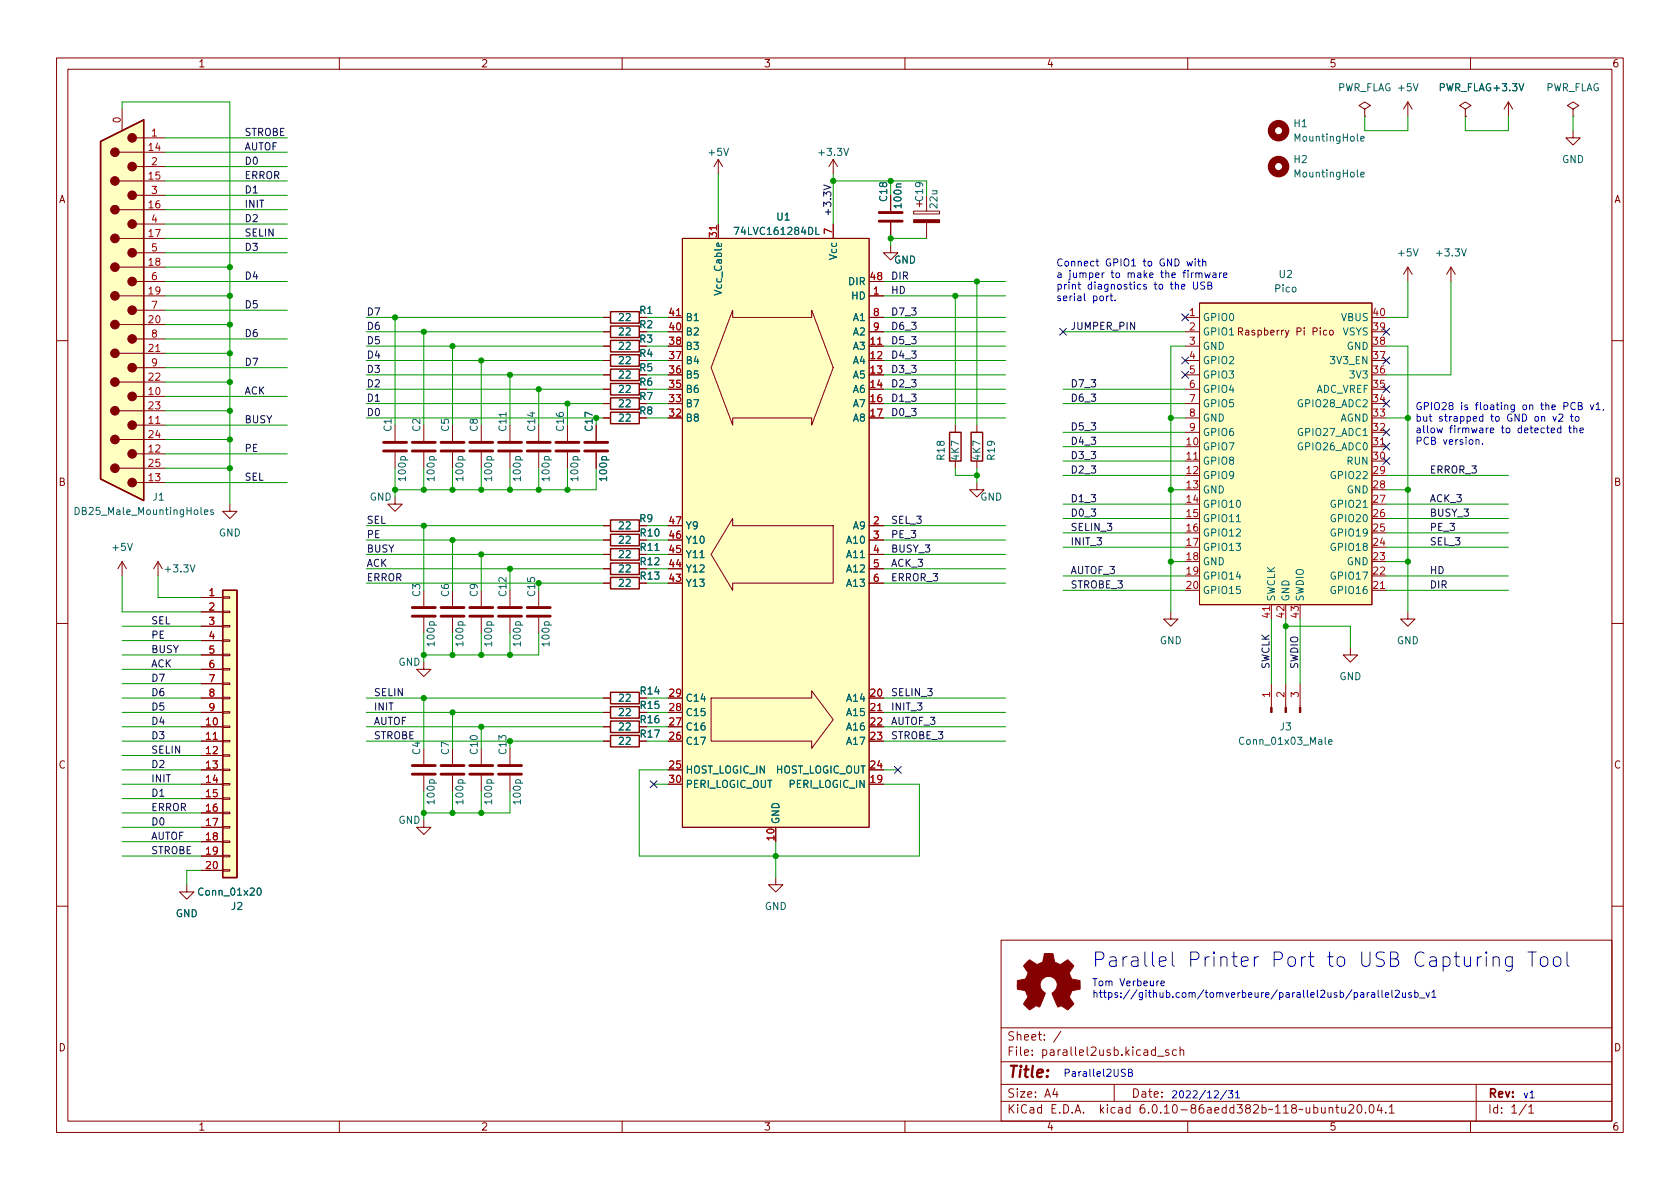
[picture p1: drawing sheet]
<svg xmlns="http://www.w3.org/2000/svg" width="297mm" height="210mm" viewBox="0 0 297 210" stroke-linecap="round" stroke-linejoin="round" font-family="sans-serif">
<g fill="none" stroke="#840000" stroke-width=".18">
<path d="M10 10.2h277v190.1h-277zM12 12.2h273v186.1h-273zM21.6 19.3v3.8M60 10.2v2M110 10.2v2M160 10.2v2M210 10.2v2M241.3 19.3l1-.6-1-.7-1 .7 1 .6v1.3M248.9 18l-.7 1.3M248.9 18v2.6M248.9 18l.8 1.3M259.1 19.3l1-.6-1-.7-1 .7 1 .6v1.3"/>
<path d="M260 10.2v2M266.7 18l-.8 1.3M266.7 18v2.6M266.7 18l.8 1.3M278.1 19.3l1-.6-1-.7-1 .7 1 .6v1.3M21.1 26.9h8.1M21.1 32h8.1M21.1 37.1h8.1M24.1 24.4h5.1M24.1 29.5h5.1M24.1 34.5h5.1M24.1 39.6h5.1"/>
<path d="M127 28.2l-.8 1.3M127 28.2v2.5M127 39.6v2.6M127 28.2l.8 1.3M147.3 28.2l-.7 1.3M147.3 28.2v2.5M147.3 39.6v2.6M147.3 28.2l.8 1.3M157.5 34.5v2.8M157.5 39.4v2.8M161.5 37.3h4.6v.5h-4.6zM162.1 36.1h1"/>
<path d="M162.6 35.6v1M163.8 34.5v2.8M163.8 39.4v2.8M241.3 20.6h.1M259.1 20.6h.1M278.1 23.1v1.3h1.3l-1.3 1.2-1.2-1.2h1.2M278.1 20.6h.1M21.1 42.2h8.1M21.1 47.2h8.1M21.1 52.3h8.1M21.1 57.4h8.1M24.1 44.7h5.1"/>
<path d="M24.1 49.8h5.1M24.1 54.9h5.1M24.1 59.9h5.1M106.7 56.1h1.2M106.7 58.7h1.2M113 56.1h1.3M113 58.7h1.3M118.1 56.1h2.5M120.6 42.2h33.1v104.1h-33.1zM129.5 54.9v1.2h14v-1.2l3.8 10.1-3.8 10.2v-1.3h-14v1.3l-3.8-10.2zM153.7 52.3h2.5M153.7 56.1h2.5"/>
<path d="M153.7 58.7h2.5M157.5 43.4v1.3h1.2l-1.2 1.3-1.3-1.3h1.3M209.5 56.1h2.6M209.5 58.7h2.6M212.1 53.6h30.5v53.3h-30.5zM219 58.6h.6l.1-.2-.1-.3-.6-.1v1.2M219.3 58.6l.4 .6M234.6 58.5l-.4-.1-.2 .2 .1 .6h.5M235.1 58.5l.2-.1 .4 .1v.5l-.1 .2h-.3l-.2-.1zM248.9 47.2v2.6M248.9 47.2l-.7 1.3M248.9 47.2l.8 1.3"/>
<path d="M256.5 47.2l-.7 1.3M256.5 47.2v2.6M256.5 47.2l.8 1.3M10 60.2h2M21.1 62.5h8.1M21.1 67.6h8.1M21.1 72.6h8.1M21.1 77.7h8.1M24.1 65h5.1M24.1 70.1h5.1M24.1 75.2h5.1M69.8 75.2v2.8"/>
<path d="M74.9 75.2v2.8M80 75.2v2.8M85.1 75.2v2.8M90.2 75.2v2.8M95.2 75.2v2.8M100.3 75.2v2.8M105.4 75.2v2.8M106.7 71.4h1.2M106.7 61.2h1.2M106.7 66.3h1.2M106.7 63.7h1.2M106.7 68.8h1.2"/>
<path d="M106.7 73.9h1.2M113 71.4h1.3M113 63.7h1.3M153.7 61.2h2.5M168.9 75.2v1.2M172.7 75.2v1.2M209.5 71.4h2.6M209.5 61.2h2.6M209.5 66.3h2.6M209.5 63.7h2.6M209.5 68.8h2.6M209.5 73.9h2.6"/>
<path d="M209.5 76.4h2.6M242.6 79h2.5M285 60.2h2M21.1 82.8h8.1M21.6 99.3l-.8 1.3M21.6 99.3v2.5M21.6 99.3l.8 1.3M24.1 80.3h5.1M24.1 85.3h5.1M27.9 99.3l-.7 1.3M27.9 99.3v2.5M27.9 99.3l.8 1.3"/>
<path d="M40.6 89.1v1.3h1.3l-1.3 1.3-1.2-1.3h1.2M69.8 87.9v1.2h1.3l-1.3 1.3-1.2-1.3h1.2M69.8 80v2.8M74.9 80v2.8M80 80v2.8M85.1 80v2.8M90.2 80v2.8M95.2 80v2.8M100.3 80v2.8M105.4 80v2.8M106.7 93h1.2M106.7 98h1.2"/>
<path d="M106.7 95.5h1.2M113 98h1.3M129.5 91.7v1.3h17.8v10.1h-17.8v1.3l-3.8-6.4zM153.7 93h2.5M153.7 98h2.5M153.7 95.5h2.5M168.9 81.5v1.3M172.7 85.3v1.3h1.3l-1.3 1.3-1.3-1.3h1.3M172.7 81.5v1.3M209.5 81.5h2.6M10 110.2h2M35.6 105.7h3.8"/>
<path d="M35.6 108.2h3.8M35.6 110.7h3.8M35.6 113.3h3.8M35.6 115.8h3.8M35.6 118.4h3.8M39.4 118.2h1.2v.3h-1.2zM39.4 115.7h1.2v.2h-1.2zM39.4 113.2h1.2v.2h-1.2zM39.4 110.6h1.2v.3h-1.2zM39.4 108.1h1.2v.2h-1.2zM39.4 105.5h1.2v.3h-1.2zM74.9 117.1v1.3h1.3l-1.3 1.2-1.2-1.2h1.2"/>
<path d="M74.9 104.4v2.8M74.9 109.2v2.8M80 104.4v2.8M80 109.2v2.8M85.1 104.4v2.8M85.1 109.2v2.8M90.2 104.4v2.8M90.2 109.2v2.8M95.2 104.4v2.8M95.2 109.2v2.8M106.7 100.6h1.2M106.7 103.1h1.2"/>
<path d="M113 100.6h1.3M153.7 100.6h2.5M153.7 103.1h2.5M207 108.2v1.3h1.3l-1.3 1.2-1.3-1.2h1.3M224.8 106.9v2.6M238.8 114.5v1.3h1.2l-1.2 1.3-1.3-1.3h1.3M242.6 104.4h2.5M248.9 108.2v1.3h1.3l-1.3 1.2-1.3-1.2h1.3M285 110.2h2M35.6 123.4h3.8M35.6 131.1h3.8M35.6 128.5h3.8"/>
<path d="M35.6 126h3.8M35.6 133.6h3.8M35.6 136.1h3.8M35.6 138.7h3.8M35.6 120.9h3.8M39.4 138.6h1.2v.2h-1.2zM39.4 136h1.2v.3h-1.2zM39.4 133.5h1.2v.2h-1.2zM39.4 130.9h1.2v.3h-1.2zM39.4 128.4h1.2v.2h-1.2zM39.4 125.9h1.2v.2h-1.2zM39.4 123.3h1.2v.3h-1.2z"/>
<path d="M39.4 120.8h1.2v.2h-1.2zM74.9 132.3v2.8M74.9 137.2v2.7M80 132.3v2.8M80 137.2v2.7M85.1 132.3v2.8M85.1 137.2v2.7M90.2 132.3v2.8M90.2 137.2v2.7M106.7 123.4h1.2M106.7 131.1h1.2M106.7 128.5h1.2"/>
<path d="M106.7 126h1.2M113 123.4h1.3M113 131.1h1.3M125.7 123.4h17.8v-1.2l3.8 5-3.8 5.1v-1.2h-17.8zM153.7 126h2.5M224.8 120.9v4.2M227.3 120.9v4.2M229.9 120.9v4.2M33 156.5v1.2h1.3l-1.3 1.3-1.3-1.3h1.3M35.6 141.2h3.8M35.6 143.8h3.8M35.6 146.3h3.8"/>
<path d="M35.6 148.8h3.8M35.6 151.4h3.8M35.6 153.9h3.8M39.4 153.8h1.2v.2h-1.2zM39.4 151.3h1.2v.2h-1.2zM39.4 148.7h1.2v.3h-1.2zM39.4 146.2h1.2v.2h-1.2zM39.4 143.6h1.2v.3h-1.2zM39.4 141.1h1.2v.2h-1.2zM74.9 145v1.3h1.3l-1.3 1.3-1.2-1.3h1.2M137.2 155.2v1.3h1.2l-1.2 1.2-1.3-1.2h1.3M10 160.2h2"/>
<path d="M177 166.3h108v32h-108zM285 160.2h2M60 198.3v2M110 198.3v2M160 198.3v2M177 194.8h108M177 191.8h108M177 187.8h108M177 181.8h108M186.5 192.5l-.4 1h1M186.9 193v1M187.6 182.4l-1.3 1.9"/>
<path d="M197 191.8v3M204.3 185.7l-.4-.1-.3 .3v.4l.1 .3h.6M204.3 185.1v1.5M204.6 186.8h1.2M206.6 185.7l-.3-.1-.2 .2v.3l.5 .1v.4h-.5M208 185.7l-.4-.1-.3 .3v.4l.1 .3h.6M208.6 185.8l.3-.2 .3 .1 .1 .9M208.6 185.1v1.5M210 198.3v2M235 196l.2-.2 .4 .1v.9M235 195.8v1M236.1 195.8h.6"/>
<path d="M236.4 195.3v1.3l.3 .2M237.2 195.8l.1 1h.3l.3-.1M237.9 195.8v1M238.5 195.5l.6-.2 .2 .2 .1 .3-1 1h1M240.1 195.5l.2-.2a.81 .81 0 0 1 .6 .7 .81 .81 0 0 1-.3 .8h-.2a.81 .81 0 0 1-.3-1.3zM241.4 196.7v.1M242.3 195.4l.1-.1a.81 .81 0 0 1 .6 .7 .81 .81 0 0 1-.3 .8h-.1a.81 .81 0 0 1-.6-.6 .81 .81 0 0 1 .3-.8zM243.9 195.3l-.4 1h.9M244.2 195.8v1M245 196.7v.1M245.6 195.8l.5-.5v1.5M245.6 196.8h.9"/>
<path d="M260 198.3v2M261 191.8v6.5M269.9 195.3l-1.3 1.9M270.3 195.8l.4-.5v1.5M270.3 196.8h.9"/>
</g>
<g fill="#840000" stroke="#840000" stroke-width=".18">
<path d="M161.5 38.9h4.6v.5h-4.6z"/>
<path d="M229.7 125.1h.3v.9h-.3z"/>
<path d="M227.2 125.1h.3v.9h-.3z"/>
<path d="M224.7 125.1h.2v.9h-.2z"/>
<path d="M181.5 170.2l.6-.5 .8 .6a.62 .62 0 0 0 1 0l.2-.1a1.62 1.62 0 0 0 .5-1.3l.1-.3 1.5 .1 .1 .7a.74 .74 0 0 0 .7 1l.5 .2 1.3-.9 1 1.1-.4 .6a.75 .75 0 0 0-.1 1.2l.2 .5 1.5 .3v1.5l-1.4 .3-.1 .1a1.23 1.23 0 0 0-.3 1.2l.7 1-.1 .2-1 .9-.8-.6a.54 .54 0 0 0-.9 .1l-1.1-2.4a2.33 2.33 0 0 0 .9-1.9 1.54 1.54 0 0 0-2.5-.7 1.54 1.54 0 0 0 .4 2.5l-1 2.5a.69 .69 0 0 0-1.1 .1l-.7 .4-1-1.1 .8-1.2-.3-.5a.71 .71 0 0 0-.9-.7l-.7-.2v-1.5l.4-.1a1.11 1.11 0 0 0 1.3-.7 .72 .72 0 0 0-.2-1.2l-.4-.6z"/>
<circle cx="23.4" cy="24.4" r=".76"/>
<circle cx="23.4" cy="29.5" r=".76"/>
<circle cx="23.4" cy="34.5" r=".76"/>
<circle cx="23.4" cy="39.6" r=".76"/>
<circle cx="23.4" cy="44.7" r=".76"/>
<circle cx="23.4" cy="49.8" r=".76"/>
<circle cx="23.4" cy="54.9" r=".76"/>
<circle cx="23.4" cy="59.9" r=".76"/>
<circle cx="23.4" cy="65" r=".76"/>
<circle cx="23.4" cy="70.1" r=".76"/>
<circle cx="23.4" cy="75.2" r=".76"/>
<circle cx="23.4" cy="80.3" r=".76"/>
<circle cx="23.4" cy="85.3" r=".76"/>
<circle cx="20.3" cy="26.9" r=".76"/>
<circle cx="20.3" cy="32" r=".76"/>
<circle cx="20.3" cy="37.1" r=".76"/>
<circle cx="20.3" cy="42.2" r=".76"/>
<circle cx="20.3" cy="47.2" r=".76"/>
<circle cx="20.3" cy="52.3" r=".76"/>
<circle cx="20.3" cy="57.4" r=".76"/>
<circle cx="20.3" cy="62.5" r=".76"/>
<circle cx="20.3" cy="67.6" r=".76"/>
<circle cx="20.3" cy="72.6" r=".76"/>
<circle cx="20.3" cy="77.7" r=".76"/>
<circle cx="20.3" cy="82.8" r=".76"/>
</g>
<g fill="none" stroke="#840000" stroke-width=".51">
<path d="M155.4 39.1h4.1M155.4 37.6h4.1M67.8 79.8h4.1M67.8 78.2h4.1M72.9 79.8h4.1M72.9 78.2h4.1M78 79.8h4M78 78.2h4M83.1 79.8h4M83.1 78.2h4M88.1 79.8h4.1M88.1 78.2h4.1"/>
<path d="M93.2 79.8h4.1M93.2 78.2h4.1M98.3 79.8h4.1M98.3 78.2h4.1M103.4 79.8h4M103.4 78.2h4M72.9 109h4.1M72.9 107.4h4.1M78 109h4M78 107.4h4M83.1 109h4M83.1 107.4h4"/>
<path d="M88.1 109h4.1M88.1 107.4h4.1M93.2 109h4.1M93.2 107.4h4.1M72.9 136.9h4.1M72.9 135.4h4.1M78 136.9h4M78 135.4h4M83.1 136.9h4M83.1 135.4h4M88.1 136.9h4.1M88.1 135.4h4.1"/>
</g>
<g fill="none" stroke="#840000" stroke-width=".25">
<path d="M17.8 25l7.6-3.8v67.3l-7.6-3.8zM107.9 55.1h5.1v2h-5.1zM107.9 57.7h5.1v2h-5.1zM107.9 70.4h5.1v2h-5.1zM107.9 60.2h5.1v2h-5.1zM107.9 65.3h5.1v2h-5.1zM107.9 62.7h5.1v2.1h-5.1zM107.9 67.8h5.1v2h-5.1zM107.9 72.9h5.1v2h-5.1zM167.9 76.4h2v5.1h-2zM171.7 76.4h2v5.1h-2zM107.9 91.9h5.1v2.1h-5.1z"/>
<path d="M107.9 97h5.1v2.1h-5.1zM107.9 99.6h5.1v2h-5.1zM107.9 94.5h5.1v2h-5.1zM39.4 104.4h2.5v50.8h-2.5zM107.9 102.1h5.1v2h-5.1zM107.9 122.4h5.1v2.1h-5.1zM107.9 130h5.1v2.1h-5.1zM107.9 127.5h5.1v2h-5.1zM107.9 125h5.1v2h-5.1z"/>
</g>
<g fill="none" stroke="#840000" stroke-width="1.3">
<circle cx="226.1" cy="23.1" r="1.27"/>
<circle cx="226.1" cy="29.5" r="1.27"/>
</g>
<path d="M240.6 30.9l.6-.1-.1-.3h-.3l-.2 .1 .1 .6h.4M240.6 24.5l.6-.1-.1-.2-.3-.1-.2 .2 .1 .6h.4M129.8 40.2h.8l-.5 1.3M144.3 40.2v1.3h.6M13.3 89.7a.64 .64 0 0 1 .7 .7 .64 .64 0 0 1-.7 .6zM36.1 90.6l.7-.2-.1-.2-.4-.1-.2 .2 .1 .6h.5M37.7 90.2l-.3-.1-.2 .2 .1 .2 .4 .1v.3h-.5M218.6 92.3h.7M234.9 131.2l.6-.1v-.3h-.4l-.2 .2 .1 .6h.5M45.6 157.2l.2-.2a.68 .68 0 0 1 .4 .7 .68 .68 0 0 1-.4 .6l-.2-.1-.2-.4z" fill="none" stroke="#006464" stroke-width=".18"/>
<g fill="#ffffc2" stroke="#ffffc2" stroke-width=".18">
<path d="M17.8 25l7.6-3.8v67.3l-7.6-3.8z"/>
<path d="M39.4 104.4h2.5v50.8h-2.5z"/>
<path d="M120.6 42.2h33.1v104.1h-33.1z"/>
<path d="M212.1 53.6h30.5v53.3h-30.5z"/>
</g>
<path d="M145.6 32.7l1.3 .4-1.3 .5" fill="none" stroke="#0f0f0f" stroke-width=".18"/>
<g fill="none" stroke="#0000c2" stroke-width=".18">
<path d="M195.7 52.3v.9M196 52.3l-.3 .3M196.3 52.3h.4M196.4 51.9v1.1l.3 .2M197.2 53.1v.1M208.9 50.7l.6-.1-.1-.3h-.3l-.2 .2 .1 .6h.4M209.9 46.2l.2 .8 .3-.6 .2 .6 .2-.8M211 49.9v1l.3 .2h.2l.2-.2v-1M211.3 45.8v.1M211.3 46.2v.8M211.4 48.4l.2-.2 .3 .1 .1 .8M211.4 48.2v.9"/>
<path d="M211.7 46.2h.5M211.9 45.8v1.1l.3 .1M212 48.4l.2-.2 .3 .1v.8M212.7 46.3l.1-.1 .3 .1 .1 .7M212.7 45.8v1.2M213 48.2l.3 .9 .2-.6 .2 .6 .3-.9M213 49.9h-.5l-.2 .2 .1 .3 .6 .3v.3l-.2 .1h-.5M213.6 50.5l.5-.1 .1-.2v-.2l-.6-.1v1.2h.4l.2-.1 .1-.3-.3-.2M214.5 48.3h.4l.1 .8M215 48.5l-.4 .1-.2 .2 .2 .3 .4-.1M215.6 48.2v.9M216 48.2l-.4 .3"/>
<path d="M216.3 48.7l.6-.2v-.2l-.4-.1-.2 .2 .1 .6h.5M261 77.9l.2-.2 .3 .1v.8M262.1 78.5v.1M274.3 76.1l.6-.1-.1-.3h-.3l-.2 .2v.6h.5M274.6 73.6l.3 .9 .3-.9M275.6 73.3l.5-.1 .2 .4-.8 .9h.8M276 75.7h-.4l-.2 .2 .1 .6h.5M276 75.3v1.2M277.4 75.7h.4M277.5 75.3v1.1l.3 .1M277.7 73.6h.4M277.8 73.2v1.1l.3 .2"/>
<path d="M278.3 75.8l.1-.1h.3l.1 .8M278.3 75.3v1.2M278.5 71.3a.6 .6 0 0 0-.8 .4 .6 .6 0 0 0 .6 .7l.2-.1M278.6 73.8l.1-.2 .4 .2 .1 .4-.1 .2-.4 .1-.1-.1zM279.1 71.8l.5-.1 .1-.2v-.2l-.6-.1v1.2h.4l.2-.1 .1-.3-.3-.2M279.4 76.1l.6-.1-.1-.3h-.4l-.1 .2v.6h.5M281.2 71.6l.3 .8 .3-.8M282.2 71.5l.4-.3v1.2M282.2 72.4h.7M283.5 72.4l-.1 .2M204.9 173.5l-.4 .2M205.3 173.9l.6-.1-.1-.3h-.3l-.2 .2v.6h.5"/>
<path d="M240.6 175.6h.5v.8M241.1 175.8l-.4 .1-.2 .2 .2 .3 .4-.1M241.7 175.5v.9M242.1 175.5l-.4 .3M242.5 175.6h.5l.1 .8M243.1 175.8l-.5 .1-.1 .2 .1 .3 .5-.1M243.7 175.1v1.1l.2 .2M244.3 175.1v1.1l.2 .2M244.9 175.9l.6-.1v-.2l-.4-.1-.2 .2 .1 .6h.5M246.1 175.1v1.1l.2 .2M246.7 175.2l.5-.1 .2 .4-.8 .9h.8M248 175.5v.8l.3 .1 .2-.2"/>
<path d="M248.5 175.5v.9M249.5 175.6l-.3-.1-.1 .2v.2l.4 .1v.3h-.4M250.1 175.6l.4-.1 .3 .3-.2 .5h-.5M250.1 175.1v1.3M251 176.5h1M252.1 175.5l.3 .9 .3-.9M253.2 175.5l.3-.4v1.3M253.2 176.4h.7M261.2 169.2v1.7M261.9 169.2a.65 .65 0 0 0-.7 .5M262.8 168.3l-.1 .2 .1 .1 .1-.1-.1-.2v.3M262.8 169.2v1.7"/>
<path d="M264 169.4a.63 .63 0 0 1 1.1 .1v1.4M264 169.2v1.7M267.4 169.2v2a.69 .69 0 0 1-1.1 .4M267.4 169.3l-.7-.1-.5 .5v.7l.2 .4 .3 .1 .7-.1M270.2 168.3h1.4M270.9 168.3v2.6M272.5 169.4a.69 .69 0 0 1 .6-.2 .69 .69 0 0 1 .6 .5v.7a.69 .69 0 0 1-.7 .5 .69 .69 0 0 1-.7-.5v-.7zM274.9 169.3a.69 .69 0 0 1 1.1 .4v.7a.69 .69 0 0 1-.7 .5 .69 .69 0 0 1-.7-.5v-.7zM277.1 168.3v2.2l.3 .4M199.5 189.7l.6-.1 .1-.2-.1-.2-.6-.1v1.2h.5l.2-.1 .1-.3-.3-.2M216.9 192.8l-1.1 1.7M217.2 192.9h.8l-.5 .5 .4 .1v.5l-.2 .1-.5-.1"/>
<path d="M218.5 193.2l.3-.3v1.2M218.5 194.1h.7"/>
</g>
<g fill="none" stroke="#009600" stroke-width=".18">
<path d="M21.6 19.3v-1.3h19v71.1M29.2 32h21.6M29.2 26.9h21.6M29.2 24.4h21.6M29.2 34.5h21.6M29.2 37.1h21.6M29.2 39.6h21.6M29.2 29.5h21.6M127 30.7v8.9M147.3 32h16.5M147.3 30.7v8.9M241.3 20.6v2.5h7.6v-2.5"/>
<path d="M259.1 20.6v2.5h7.6v-2.5M278.1 20.6v2.5M29.2 52.3h11.4M29.2 42.2h21.6M29.2 57.4h11.4M29.2 44.7h21.6M29.2 59.9h21.6M29.2 47.2h11.4M29.2 54.9h21.6M29.2 49.8h21.6M64.8 58.7h41.9M64.8 56.1h41.9"/>
<path d="M69.8 56.1v19.1M74.9 58.7v16.5M114.3 58.7h3.8M114.3 56.1h3.8M156.2 52.3h21.6M156.2 58.7h21.6M156.2 56.1h21.6M156.2 49.8h21.6M163.8 42.2h-6.3v1.2M168.9 52.3v22.9M172.7 49.8v25.4M188 58.7h21.5"/>
<path d="M248.9 49.8v6.3h-3.8M256.5 49.8v16.5h-11.4M29.2 75.2h21.6M29.2 62.5h11.4M29.2 77.7h11.4M29.2 67.6h11.4M29.2 72.6h11.4M29.2 70.1h21.6M29.2 65h21.6M64.8 61.2h41.9M64.8 73.9h41.9M64.8 71.4h41.9"/>
<path d="M64.8 68.8h41.9M64.8 63.7h41.9M64.8 66.3h41.9M80 61.2v14M85.1 63.7v11.5M90.2 66.3v8.9M95.2 68.8v6.4M100.3 71.4v3.8M114.3 61.2h3.8M114.3 73.9h3.8M114.3 71.4h3.8M114.3 68.8h3.8"/>
<path d="M114.3 63.7h3.8M114.3 66.3h3.8M156.2 61.2h21.6M156.2 73.9h21.6M156.2 71.4h21.6M156.2 68.8h21.6M156.2 63.7h21.6M156.2 66.3h21.6M188 71.4h21.5M188 68.8h21.5M188 79h21.5M188 76.4h21.5"/>
<path d="M207 73.9h2.5M209.5 61.2h-2.5v47M245.1 61.2h3.8v47M245.1 73.9h3.8M29.2 80.3h21.6M29.2 82.8h11.4M29.2 85.3h21.6M64.8 93h41.9M64.8 95.5h41.9M64.8 98h41.9M69.8 82.8v5.1M74.9 82.8v3.8"/>
<path d="M74.9 93v11.4M80 82.8v3.8M80 95.5v8.9M85.1 82.8v3.8M85.1 98v6.4M90.2 82.8v3.8M95.2 82.8v3.8M100.3 82.8v3.8M105.4 82.8v3.8h-35.6M114.3 93h3.8M114.3 95.5h3.8M114.3 98h3.8"/>
<path d="M156.2 93h21.6M156.2 95.5h21.6M156.2 98h21.6M168.9 82.8v1.3h3.8M172.7 82.8v2.5M188 84.1h21.5M188 91.7h21.5M188 96.8h21.5M188 94.2h21.5M188 89.1h21.5M188 81.5h21.5M207 99.3h2.5"/>
<path d="M207 86.6h2.5M245.1 99.3h3.8M245.1 86.6h3.8M245.1 84.1h21.6M245.1 91.7h21.6M245.1 96.8h21.6M245.1 94.2h21.6M245.1 89.1h21.6M21.6 110.7h14M21.6 101.8v6.4h14M21.6 115.8h14M21.6 113.3h14"/>
<path d="M21.6 118.4h14M27.9 101.8v3.9h7.7M64.8 100.6h41.9M64.8 103.1h41.9M74.9 112v5.1M80 112v3.8M85.1 112v3.8M90.2 100.6v3.8M90.2 112v3.8M95.2 112v3.8h-20.3M114.3 100.6h3.8M114.3 103.1h3.8"/>
<path d="M156.2 100.6h21.6M156.2 103.1h21.6M188 104.4h21.5M188 101.8h21.5M224.8 109.5v11.4M227.3 109.5v11.4M227.3 110.7h11.5v3.8M229.9 109.5v11.4M245.1 104.4h21.6M245.1 101.8h21.6M21.6 128.5h14M21.6 131.1h14"/>
<path d="M21.6 138.7h14M21.6 123.4h14M21.6 126h14M21.6 136.1h14M21.6 133.6h14M21.6 120.9h14M64.8 128.5h41.9M64.8 131.1h41.9M64.8 123.4h41.9M64.8 126h41.9M74.9 123.4v8.9M74.9 139.9v5.1"/>
<path d="M80 126v6.3M80 139.9v3.9M85.1 128.5v3.8M85.1 139.9v3.9M90.2 139.9v3.9h-15.3M114.3 128.5h3.8M114.3 131.1h3.8M114.3 123.4h3.8M114.3 126h3.8M115.6 138.7h2.5M118.1 136.1h-5.1v15.3h49.6v-12.7h-6.4M156.2 128.5h21.6"/>
<path d="M156.2 131.1h21.6M156.2 123.4h21.6M156.2 126h21.6M156.2 136.1h2.5M21.6 151.4h14M21.6 143.8h14M21.6 141.2h14M21.6 148.8h14M21.6 146.3h14M35.6 153.9h-2.6v2.6M137.2 148.8v6.4"/>
</g>
<g fill="none" stroke="#000084" stroke-width=".18">
<path d="M187.4 58.1l1.2 1.2M188.6 58.1l-1.2 1.2M208.9 55.5l1.3 1.2M210.2 55.5l-1.3 1.2M244.5 58.1l1.2 1.2M245.7 58.1l-1.2 1.2M208.9 63.1l1.3 1.3M208.9 65.7l1.3 1.2M210.2 63.1l-1.3 1.3M210.2 65.7l-1.3 1.2M244.5 63.1l1.2 1.3M244.5 75.8l1.2 1.3"/>
<path d="M244.5 70.8l1.2 1.2M244.5 68.2l1.2 1.2M244.5 78.4l1.2 1.2M245.7 63.1l-1.2 1.3M245.7 75.8l-1.2 1.3M245.7 70.8l-1.2 1.2M245.7 68.2l-1.2 1.2M245.7 78.4l-1.2 1.2M244.5 80.9l1.2 1.2M245.7 80.9l-1.2 1.2M115 138.1l1.2 1.2M116.2 138.1l-1.2 1.2"/>
<path d="M158.1 135.5l1.3 1.2M159.4 135.5l-1.3 1.2"/>
</g>
<g fill="#009600" stroke="#009600" stroke-width=".18">
<circle cx="85.1" cy="143.8" r=".46"/>
<circle cx="80" cy="143.8" r=".46"/>
<circle cx="90.2" cy="115.8" r=".46"/>
<circle cx="74.9" cy="123.4" r=".46"/>
<circle cx="90.2" cy="131.1" r=".46"/>
<circle cx="80" cy="126" r=".46"/>
<circle cx="85.1" cy="128.5" r=".46"/>
<circle cx="85.1" cy="115.8" r=".46"/>
<circle cx="80" cy="61.2" r=".46"/>
<circle cx="74.9" cy="58.7" r=".46"/>
<circle cx="40.6" cy="62.5" r=".46"/>
<circle cx="69.8" cy="56.1" r=".46"/>
<circle cx="40.6" cy="47.2" r=".46"/>
<circle cx="40.6" cy="67.6" r=".46"/>
<circle cx="80" cy="95.5" r=".46"/>
<circle cx="74.9" cy="93" r=".46"/>
<circle cx="80" cy="86.6" r=".46"/>
<circle cx="90.2" cy="100.6" r=".46"/>
<circle cx="85.1" cy="98" r=".46"/>
<circle cx="74.9" cy="143.8" r=".46"/>
<circle cx="80" cy="115.8" r=".46"/>
<circle cx="74.9" cy="115.8" r=".46"/>
<circle cx="40.6" cy="52.3" r=".46"/>
<circle cx="40.6" cy="57.4" r=".46"/>
<circle cx="40.6" cy="72.6" r=".46"/>
<circle cx="40.6" cy="82.8" r=".46"/>
<circle cx="40.6" cy="77.7" r=".46"/>
<circle cx="85.1" cy="63.7" r=".46"/>
<circle cx="100.3" cy="71.4" r=".46"/>
<circle cx="90.2" cy="66.3" r=".46"/>
<circle cx="95.2" cy="68.8" r=".46"/>
<circle cx="105.4" cy="73.9" r=".46"/>
<circle cx="147.3" cy="32" r=".46"/>
<circle cx="248.9" cy="86.6" r=".46"/>
<circle cx="248.9" cy="73.9" r=".46"/>
<circle cx="207" cy="73.9" r=".46"/>
<circle cx="207" cy="86.6" r=".46"/>
<circle cx="172.7" cy="49.8" r=".46"/>
<circle cx="172.7" cy="84.1" r=".46"/>
<circle cx="168.9" cy="52.3" r=".46"/>
<circle cx="157.5" cy="42.2" r=".46"/>
<circle cx="157.5" cy="32" r=".46"/>
<circle cx="207" cy="99.3" r=".46"/>
<circle cx="248.9" cy="99.3" r=".46"/>
<circle cx="227.3" cy="110.7" r=".46"/>
<circle cx="85.1" cy="86.6" r=".46"/>
<circle cx="90.2" cy="86.6" r=".46"/>
<circle cx="95.2" cy="86.6" r=".46"/>
<circle cx="100.3" cy="86.6" r=".46"/>
<circle cx="95.2" cy="103.1" r=".46"/>
<circle cx="74.9" cy="86.6" r=".46"/>
<circle cx="69.8" cy="86.6" r=".46"/>
<circle cx="137.2" cy="151.4" r=".46"/>
</g>
<text font-size="3.5" fill="#0000c2" x="193" y="171">Parallel Printer Port to USB Capturing Tool</text>
<text font-size="2.8" fill="#840000" x="178" y="190.6">Title:</text>
<g font-size="2.1" fill="#840000">
<text x="178" y="184">Sheet: /</text>
<text x="178" y="186.7">File: parallel2usb.kicad_sch</text>
<text x="178" y="196.9">KiCad E.D.A. kicad 6.0.10-86aedd382b~118~ubuntu20.04.1</text>
<text x="178" y="194.1">Size: A4</text>
<text x="200" y="194.1">Date:</text>
<text x="263" y="194.1">Rev:</text>
<text x="263" y="196.9">Id: 1/1</text>
</g>
<g font-size="1.8" fill="#840000">
<text x="35" y="11.9">1</text>
<text x="85" y="11.9">2</text>
<text x="135" y="11.9">3</text>
<text x="185" y="11.9">4</text>
<text x="235" y="11.9">5</text>
<text x="285" y="11.9">6</text>
<text x="10.3" y="35.9">A</text>
<text x="285.3" y="35.9">A</text>
<text x="219.8" y="59.3">Raspberry Pi Pico</text>
<text x="113.1" y="60.6">R3</text>
<text x="113.1" y="65.7">R5</text>
<text x="113.1" y="68.2">R6</text>
<text x="113.1" y="73.3">R8</text>
<text x="10.3" y="85.9">B</text>
<text x="285.3" y="85.9">B</text>
<text x="113.1" y="92.3">R9</text>
<text x="113.3" y="94.9">R10</text>
<text x="113.3" y="102.5">R13</text>
<text x="113.3" y="125.3">R15</text>
<text x="113.3" y="127.9">R16</text>
<text x="10.3" y="135.9">C</text>
<text x="285.3" y="135.9">C</text>
<text x="10.3" y="185.9">D</text>
<text x="285.3" y="185.9">D</text>
<text x="35" y="199.9">1</text>
<text x="85" y="199.9">2</text>
<text x="135" y="199.9">3</text>
<text x="185" y="199.9">4</text>
<text x="235" y="199.9">5</text>
<text x="285" y="199.9">6</text>
</g>
<g font-size="1.8" fill="#006464">
<text x="236.3" y="16.1">PWR_FLAG</text>
<text x="247.3" y="16.1">+5V</text>
<text x="254.1" y="16.1">PWR_FLAG +3.3V</text>
<text x="273.2" y="16.1">PWR_FLAG</text>
<text x="228.8" y="22.5">H1</text>
<text x="125.4" y="27.6">+5V</text>
<text x="145" y="27.6">+3.3V</text>
<text x="228.8" y="28.8">H2</text>
<text x="229.2" y="25">MountingHole</text>
<text x="276.2" y="28.8">GND</text>
<text x="156.8" y="35.5" transform="rotate(-90 156.8 35.5)">C18</text>
<text x="229.2" y="31.4">MountingHole</text>
<text x="130.4" y="41.5">74LVC161284DL</text>
<text x="137.4" y="39">U1</text>
<text x="159.4" y="36.6" transform="rotate(-90 159.4 36.6)">100n</text>
<text x="165.7" y="36.7" transform="rotate(-90 165.7 36.7)">22u</text>
<text x="148" y="45.8" transform="rotate(-90 148 45.8)">Vcc</text>
<text x="158.1" y="46.6">GND</text>
<text x="247.3" y="45.3">+5V</text>
<text x="254.2" y="45.3">+3.3V</text>
<text x="127.6" y="51.6" transform="rotate(-90 127.6 51.6)">Vcc_Cable</text>
<text x="150.1" y="50.4">DIR</text>
<text x="150.6" y="53">HD</text>
<text x="225.5" y="51.7">Pico</text>
<text x="226.2" y="49.1">U2</text>
<text x="109.5" y="56.8">22</text>
<text x="109.5" y="59.3">22</text>
<text x="113.1" y="55.5">R1</text>
<text x="113.1" y="58">R2</text>
<text x="121.2" y="59.3">B2</text>
<text x="121.2" y="56.8">B1</text>
<text x="150.9" y="56.8">A1</text>
<text x="150.9" y="59.3">A2</text>
<text x="212.6" y="56.8">GPIO0</text>
<text x="212.6" y="59.3">GPIO1</text>
<text x="237.1" y="56.8">VBUS</text>
<text x="237.3" y="59.3">VSYS</text>
<text x="109.5" y="61.8">22</text>
<text x="109.5" y="64.4">22</text>
<text x="113.1" y="63.1">R4</text>
<text x="121.2" y="64.4">B4</text>
<text x="121.2" y="61.8">B3</text>
<text x="150.9" y="61.8">A3</text>
<text x="150.9" y="64.4">A4</text>
<text x="212.6" y="61.8">GND</text>
<text x="212.6" y="64.4">GPIO2</text>
<text x="235.5" y="64.4">3V3_EN</text>
<text x="238.1" y="61.8">GND</text>
<text x="109.5" y="66.9">22</text>
<text x="109.5" y="69.5">22</text>
<text x="113.1" y="70.7">R7</text>
<text x="121.2" y="69.5">B6</text>
<text x="121.2" y="66.9">B5</text>
<text x="150.9" y="66.9">A5</text>
<text x="150.9" y="69.5">A6</text>
<text x="212.6" y="66.9">GPIO3</text>
<text x="212.6" y="69.5">GPIO4</text>
<text x="232.5" y="69.5">ADC_VREF</text>
<text x="238.9" y="66.9">3V3</text>
<text x="69.2" y="76.3" transform="rotate(-90 69.2 76.3)">C1</text>
<text x="74.3" y="76.3" transform="rotate(-90 74.3 76.3)">C2</text>
<text x="79.4" y="76.3" transform="rotate(-90 79.4 76.3)">C5</text>
<text x="84.5" y="76.3" transform="rotate(-90 84.5 76.3)">C8</text>
<text x="89.5" y="76.1" transform="rotate(-90 89.5 76.1)">C11</text>
<text x="94.6" y="76.1" transform="rotate(-90 94.6 76.1)">C14</text>
<text x="99.7" y="76.1" transform="rotate(-90 99.7 76.1)">C16</text>
<text x="104.8" y="76.1" transform="rotate(-90 104.8 76.1)">C17</text>
<text x="109.5" y="72">22</text>
<text x="109.5" y="74.5">22</text>
<text x="121.2" y="74.5">B8</text>
<text x="121.2" y="72">B7</text>
<text x="150.9" y="72">A7</text>
<text x="150.9" y="74.5">A8</text>
<text x="212.6" y="72">GPIO5</text>
<text x="212.6" y="74.5">GND</text>
<text x="212.6" y="77.1">GPIO6</text>
<text x="229.9" y="77.1">GPIO27_ADC1</text>
<text x="229.9" y="72">GPIO28_ADC2</text>
<text x="236.9" y="74.5">AGND</text>
<text x="167" y="81.3" transform="rotate(-90 167 81.3)">R18</text>
<text x="169.5" y="81.3" transform="rotate(-90 169.5 81.3)">4K7</text>
<text x="173.4" y="81.3" transform="rotate(-90 173.4 81.3)">4K7</text>
<text x="175.9" y="81.3" transform="rotate(-90 175.9 81.3)">R19</text>
<text x="212.6" y="79.6">GPIO7</text>
<text x="212.6" y="82.2">GPIO8</text>
<text x="229.9" y="79.6">GPIO26_ADC0</text>
<text x="238.2" y="82.2">RUN</text>
<text x="27.1" y="88.5">J1</text>
<text x="65.3" y="88.5">GND</text>
<text x="71.8" y="84.9" transform="rotate(-90 71.8 84.9)">100p</text>
<text x="76.8" y="84.9" transform="rotate(-90 76.8 84.9)">100p</text>
<text x="81.9" y="84.9" transform="rotate(-90 81.9 84.9)">100p</text>
<text x="87" y="84.9" transform="rotate(-90 87 84.9)">100p</text>
<text x="92.1" y="84.9" transform="rotate(-90 92.1 84.9)">100p</text>
<text x="97.2" y="84.9" transform="rotate(-90 97.2 84.9)">100p</text>
<text x="102.2" y="84.9" transform="rotate(-90 102.2 84.9)">100p</text>
<text x="107.3" y="84.9" transform="rotate(-90 107.3 84.9)">100p</text>
<text x="173.3" y="88.5">GND</text>
<text x="212.6" y="84.7">GPIO9</text>
<text x="212.6" y="87.2">GND</text>
<text x="212.6" y="89.8">GPIO10</text>
<text x="235.7" y="89.8">GPIO21</text>
<text x="235.7" y="84.7">GPIO22</text>
<text x="238.1" y="87.2">GND</text>
<text x="13.9" y="91.1">DB25_Male_MountingHoles</text>
<text x="38.7" y="94.9">GND</text>
<text x="109.5" y="93.6">22</text>
<text x="121.2" y="93.6">Y9</text>
<text x="150.9" y="93.6">A9</text>
<text x="212.6" y="92.3">GPIO11</text>
<text x="212.6" y="94.9">GPIO12</text>
<text x="235.7" y="94.9">GPIO19</text>
<text x="235.7" y="92.3">GPIO20</text>
<text x="20" y="97.4">+5V</text>
<text x="29.4" y="101.2">+3.3V</text>
<text x="109.5" y="98.7">22</text>
<text x="109.5" y="101.2">22</text>
<text x="109.5" y="96.1">22</text>
<text x="113.3" y="97.4">R11</text>
<text x="113.3" y="99.9">R12</text>
<text x="121.2" y="101.2">Y12</text>
<text x="121.2" y="98.7">Y11</text>
<text x="121.2" y="96.1">Y10</text>
<text x="149.9" y="96.1">A10</text>
<text x="149.9" y="98.7">A11</text>
<text x="149.9" y="101.2">A12</text>
<text x="212.6" y="97.4">GPIO13</text>
<text x="212.6" y="99.9">GND</text>
<text x="235.7" y="97.4">GPIO18</text>
<text x="238.1" y="99.9">GND</text>
<text x="74.3" y="105.5" transform="rotate(-90 74.3 105.5)">C3</text>
<text x="79.4" y="105.5" transform="rotate(-90 79.4 105.5)">C6</text>
<text x="84.5" y="105.5" transform="rotate(-90 84.5 105.5)">C9</text>
<text x="89.5" y="105.4" transform="rotate(-90 89.5 105.4)">C12</text>
<text x="109.5" y="103.8">22</text>
<text x="121.2" y="103.8">Y13</text>
<text x="149.9" y="103.8">A13</text>
<text x="212.6" y="102.5">GPIO14</text>
<text x="212.6" y="105">GPIO15</text>
<text x="225.4" y="106.4" transform="rotate(-90 225.4 106.4)">SWCLK</text>
<text x="228" y="106.4" transform="rotate(-90 228 106.4)">GND</text>
<text x="230.5" y="106.4" transform="rotate(-90 230.5 106.4)">SWDIO</text>
<text x="235.7" y="105">GPIO16</text>
<text x="235.7" y="102.5">GPIO17</text>
<text x="205" y="113.9">GND</text>
<text x="247" y="113.9">GND</text>
<text x="70.4" y="117.7">GND</text>
<text x="76.8" y="114.1" transform="rotate(-90 76.8 114.1)">100p</text>
<text x="81.9" y="114.1" transform="rotate(-90 81.9 114.1)">100p</text>
<text x="87" y="114.1" transform="rotate(-90 87 114.1)">100p</text>
<text x="92.1" y="114.1" transform="rotate(-90 92.1 114.1)">100p</text>
<text x="97.2" y="114.1" transform="rotate(-90 97.2 114.1)">100p</text>
<text x="109.5" y="124.1">22</text>
<text x="113.3" y="122.8">R14</text>
<text x="121.2" y="124.1">C14</text>
<text x="149.9" y="124.1">A14</text>
<text x="236.8" y="120.3">GND</text>
<text x="109.5" y="131.7">22</text>
<text x="109.5" y="129.2">22</text>
<text x="109.5" y="126.6">22</text>
<text x="113.3" y="130.4">R17</text>
<text x="121.2" y="131.7">C17</text>
<text x="121.2" y="129.2">C16</text>
<text x="121.2" y="126.6">C15</text>
<text x="149.9" y="126.6">A15</text>
<text x="149.9" y="129.2">A16</text>
<text x="149.9" y="131.7">A17</text>
<text x="219.7" y="131.7">Conn_01x03_Male</text>
<text x="226.3" y="129.2">J3</text>
<text x="74.3" y="133.4" transform="rotate(-90 74.3 133.4)">C4</text>
<text x="79.4" y="133.4" transform="rotate(-90 79.4 133.4)">C7</text>
<text x="84.5" y="133.3" transform="rotate(-90 84.5 133.3)">C10</text>
<text x="121.2" y="136.8">HOST_LOGIC_IN</text>
<text x="136.9" y="136.8">HOST_LOGIC_OUT</text>
<text x="76.8" y="142" transform="rotate(-90 76.8 142)">100p</text>
<text x="81.9" y="142" transform="rotate(-90 81.9 142)">100p</text>
<text x="87" y="142" transform="rotate(-90 87 142)">100p</text>
<text x="92.1" y="142" transform="rotate(-90 92.1 142)">100p</text>
<text x="121.2" y="139.3">PERI_LOGIC_OUT</text>
<text x="139.7" y="139.3">PERI_LOGIC_IN</text>
<text x="70.4" y="145.7">GND</text>
<text x="137.8" y="145.8" transform="rotate(-90 137.8 145.8)">GND</text>
<text x="35.4" y="158.4">Conn_01x20</text>
<text x="40.9" y="160.9">J2</text>
<text x="135.2" y="160.9">GND</text>
<text x="31.1" y="162.2">GND</text>
</g>
<g font-size="1.8" fill="#a90000">
<text x="21.3" y="21.7" transform="rotate(-90 21.3 21.7)">0</text>
<text x="26.3" y="26.7">14</text>
<text x="26.8" y="24.1">1</text>
<text x="26.8" y="29.2">2</text>
<text x="26.3" y="31.7">15</text>
<text x="26.8" y="34.3">3</text>
<text x="26.3" y="36.8">16</text>
<text x="26.3" y="41.9">17</text>
<text x="26.8" y="39.4">4</text>
<text x="126.7" y="41.9" transform="rotate(-90 126.7 41.9)">31</text>
<text x="147.1" y="41.4" transform="rotate(-90 147.1 41.4)">7</text>
<text x="26.3" y="47">18</text>
<text x="26.8" y="44.4">5</text>
<text x="26.3" y="52.1">19</text>
<text x="26.8" y="49.5">6</text>
<text x="154" y="49.5">48</text>
<text x="154.4" y="52.1">1</text>
<text x="26.3" y="57.1">20</text>
<text x="26.8" y="54.6">7</text>
<text x="26.8" y="59.7">8</text>
<text x="118.4" y="58.4">40</text>
<text x="118.4" y="55.9">41</text>
<text x="154.4" y="55.9">8</text>
<text x="154.4" y="58.4">9</text>
<text x="210.3" y="55.9">1</text>
<text x="210.3" y="58.4">2</text>
<text x="242.9" y="58.4">39</text>
<text x="242.9" y="55.9">40</text>
<text x="26.3" y="62.2">21</text>
<text x="26.8" y="64.8">9</text>
<text x="118.4" y="63.5">37</text>
<text x="118.4" y="61">38</text>
<text x="154" y="61">11</text>
<text x="154" y="63.5">12</text>
<text x="210.3" y="61">3</text>
<text x="210.3" y="63.5">4</text>
<text x="242.9" y="63.5">37</text>
<text x="242.9" y="61">38</text>
<text x="26.3" y="69.8">10</text>
<text x="26.3" y="67.3">22</text>
<text x="118.4" y="71.1">33</text>
<text x="118.4" y="68.6">35</text>
<text x="118.4" y="66">36</text>
<text x="154" y="66">13</text>
<text x="154" y="68.6">14</text>
<text x="154" y="71.1">16</text>
<text x="210.3" y="66">5</text>
<text x="210.3" y="68.6">6</text>
<text x="210.3" y="71.1">7</text>
<text x="242.9" y="71.1">34</text>
<text x="242.9" y="68.6">35</text>
<text x="242.9" y="66">36</text>
<text x="26.3" y="74.9">11</text>
<text x="26.3" y="72.4">23</text>
<text x="26.3" y="77.5">24</text>
<text x="118.4" y="73.7">32</text>
<text x="154" y="73.7">17</text>
<text x="210.3" y="73.7">8</text>
<text x="210.3" y="76.2">9</text>
<text x="242.9" y="76.2">32</text>
<text x="242.9" y="73.7">33</text>
<text x="26.3" y="80">12</text>
<text x="26.3" y="82.5">25</text>
<text x="209.8" y="78.7">10</text>
<text x="209.8" y="81.3">11</text>
<text x="209.8" y="83.8">12</text>
<text x="242.9" y="83.8">29</text>
<text x="242.9" y="81.3">30</text>
<text x="242.9" y="78.7">31</text>
<text x="26.3" y="85.1">13</text>
<text x="209.8" y="86.4">13</text>
<text x="209.8" y="88.9">14</text>
<text x="242.9" y="88.9">27</text>
<text x="242.9" y="86.4">28</text>
<text x="118.4" y="95.2">46</text>
<text x="118.4" y="92.7">47</text>
<text x="154.4" y="92.7">2</text>
<text x="154.4" y="95.2">3</text>
<text x="209.8" y="91.4">15</text>
<text x="209.8" y="94">16</text>
<text x="242.9" y="94">25</text>
<text x="242.9" y="91.4">26</text>
<text x="118.4" y="100.3">44</text>
<text x="118.4" y="97.8">45</text>
<text x="154.4" y="97.8">4</text>
<text x="154.4" y="100.3">5</text>
<text x="209.8" y="96.5">17</text>
<text x="209.8" y="99.1">18</text>
<text x="209.8" y="101.6">19</text>
<text x="242.9" y="101.6">22</text>
<text x="242.9" y="99.1">23</text>
<text x="242.9" y="96.5">24</text>
<text x="37" y="105.4">1</text>
<text x="37" y="107.9">2</text>
<text x="118.4" y="102.9">43</text>
<text x="154.4" y="102.9">6</text>
<text x="209.8" y="104.1">20</text>
<text x="242.9" y="104.1">21</text>
<text x="37" y="110.5">3</text>
<text x="37" y="113">4</text>
<text x="224.5" y="109.2" transform="rotate(-90 224.5 109.2)">41</text>
<text x="227.1" y="109.2" transform="rotate(-90 227.1 109.2)">42</text>
<text x="229.6" y="109.2" transform="rotate(-90 229.6 109.2)">43</text>
<text x="37" y="115.6">5</text>
<text x="37" y="118.1">6</text>
<text x="37" y="120.6">7</text>
<text x="37" y="123.2">8</text>
<text x="37" y="125.7">9</text>
<text x="118.4" y="125.7">28</text>
<text x="118.4" y="123.2">29</text>
<text x="154" y="123.2">20</text>
<text x="154" y="125.7">21</text>
<text x="224.5" y="123.3" transform="rotate(-90 224.5 123.3)">1</text>
<text x="227.1" y="123.3" transform="rotate(-90 227.1 123.3)">2</text>
<text x="229.6" y="123.3" transform="rotate(-90 229.6 123.3)">3</text>
<text x="36.5" y="128.3">10</text>
<text x="36.5" y="130.8">11</text>
<text x="118.4" y="130.8">26</text>
<text x="118.4" y="128.3">27</text>
<text x="154" y="128.3">22</text>
<text x="154" y="130.8">23</text>
<text x="36.5" y="133.3">12</text>
<text x="36.5" y="135.9">13</text>
<text x="118.4" y="135.9">25</text>
<text x="154" y="135.9">24</text>
<text x="36.5" y="138.4">14</text>
<text x="36.5" y="141">15</text>
<text x="36.5" y="143.5">16</text>
<text x="118.4" y="138.4">30</text>
<text x="154" y="138.4">19</text>
<text x="36.5" y="146">17</text>
<text x="36.5" y="148.6">18</text>
<text x="136.9" y="148.6" transform="rotate(-90 136.9 148.6)">10</text>
<text x="36.5" y="151.1">19</text>
<text x="36.5" y="153.7">20</text>
</g>
<g font-size="1.8" fill="#0f0f0f">
<text x="43.2" y="24">STROBE</text>
<text x="43.2" y="26.6">AUTOF</text>
<text x="43.2" y="29.1">D0</text>
<text x="43.2" y="34.2">D1</text>
<text x="43.2" y="31.6">ERROR</text>
<text x="43.2" y="36.7">INIT</text>
<text x="43.2" y="39.3">D2</text>
<text x="43.2" y="41.8">SELIN</text>
<text x="147" y="38.3" transform="rotate(-90 147 38.3)">+3.3V</text>
<text x="43.2" y="44.3">D3</text>
<text x="43.2" y="49.4">D4</text>
<text x="157.5" y="49.4">DIR</text>
<text x="157.5" y="52">HD</text>
<text x="43.2" y="59.6">D6</text>
<text x="43.2" y="54.5">D5</text>
<text x="64.8" y="55.8">D7</text>
<text x="64.8" y="58.3">D6</text>
<text x="157.5" y="58.3">D6_3</text>
<text x="157.5" y="55.8">D7_3</text>
<text x="189.2" y="58.3">JUMPER_PIN</text>
<text x="43.2" y="64.7">D7</text>
<text x="64.8" y="65.9">D3</text>
<text x="64.8" y="63.4">D4</text>
<text x="64.8" y="60.9">D5</text>
<text x="157.5" y="65.9">D3_3</text>
<text x="157.5" y="60.9">D5_3</text>
<text x="157.5" y="63.4">D4_3</text>
<text x="43.2" y="69.7">ACK</text>
<text x="64.8" y="68.5">D2</text>
<text x="64.8" y="71">D1</text>
<text x="157.5" y="71">D1_3</text>
<text x="157.5" y="68.5">D2_3</text>
<text x="189.2" y="71">D6_3</text>
<text x="189.2" y="68.5">D7_3</text>
<text x="43.2" y="74.8">BUSY</text>
<text x="64.8" y="73.6">D0</text>
<text x="157.5" y="73.6">D0_3</text>
<text x="189.2" y="76.1">D5_3</text>
<text x="43.2" y="79.9">PE</text>
<text x="189.2" y="81.2">D3_3</text>
<text x="189.2" y="78.6">D4_3</text>
<text x="189.2" y="83.7">D2_3</text>
<text x="252.7" y="83.7">ERROR_3</text>
<text x="43.2" y="85">SEL</text>
<text x="189.2" y="88.8">D1_3</text>
<text x="252.7" y="88.8">ACK_3</text>
<text x="64.8" y="95.1">PE</text>
<text x="64.8" y="92.6">SEL</text>
<text x="157.5" y="95.1">PE_3</text>
<text x="157.5" y="92.6">SEL_3</text>
<text x="189.2" y="93.9">SELIN_3</text>
<text x="189.2" y="91.3">D0_3</text>
<text x="252.7" y="91.3">BUSY_3</text>
<text x="252.7" y="93.9">PE_3</text>
<text x="64.8" y="100.2">ACK</text>
<text x="64.8" y="97.7">BUSY</text>
<text x="157.5" y="100.2">ACK_3</text>
<text x="157.5" y="97.7">BUSY_3</text>
<text x="189.2" y="101.5">AUTOF_3</text>
<text x="189.2" y="96.4">INIT_3</text>
<text x="252.7" y="96.4">SEL_3</text>
<text x="252.7" y="101.5">HD</text>
<text x="64.8" y="102.8">ERROR</text>
<text x="157.5" y="102.8">ERROR_3</text>
<text x="189.2" y="104">STROBE_3</text>
<text x="252.7" y="104">DIR</text>
<text x="26.7" y="112.9">PE</text>
<text x="26.7" y="110.4">SEL</text>
<text x="26.7" y="115.5">BUSY</text>
<text x="26.7" y="118">ACK</text>
<text x="224.4" y="118.4" transform="rotate(-90 224.4 118.4)">SWCLK</text>
<text x="229.5" y="118.4" transform="rotate(-90 229.5 118.4)">SWDIO</text>
<text x="26.7" y="123.1">D6</text>
<text x="26.7" y="120.5">D7</text>
<text x="26.7" y="125.6">D5</text>
<text x="66" y="125.6">INIT</text>
<text x="66" y="123.1">SELIN</text>
<text x="157.5" y="123.1">SELIN_3</text>
<text x="157.5" y="125.6">INIT_3</text>
<text x="26.7" y="128.2">D4</text>
<text x="26.7" y="130.7">D3</text>
<text x="66" y="130.7">STROBE</text>
<text x="66" y="128.2">AUTOF</text>
<text x="157.5" y="130.7">STROBE_3</text>
<text x="157.5" y="128.2">AUTOF_3</text>
<text x="26.7" y="135.8">D2</text>
<text x="26.7" y="133.2">SELIN</text>
<text x="26.7" y="138.3">INIT</text>
<text x="26.7" y="140.9">D1</text>
<text x="26.7" y="143.4">ERROR</text>
<text x="26.7" y="145.9">D0</text>
<text x="26.7" y="148.5">AUTOF</text>
<text x="26.7" y="151">STROBE</text>
</g>
<g font-size="1.8" fill="#009600">
<text x="163.2" y="35.5" transform="rotate(-90 163.2 35.5)">C19</text>
<text x="94.6" y="105.4" transform="rotate(-90 94.6 105.4)">C15</text>
<text x="89.5" y="133.3" transform="rotate(-90 89.5 133.3)">C13</text>
</g>
<g font-size="1.8" fill="#0000c2">
<text x="186.7" y="47.1">Connect GPIO1 to GND with</text>
<text x="186.7" y="49.1">a jumper to make the firmware</text>
<text x="186.7" y="51.2">print diagnostics to the USB</text>
<text x="186.7" y="53.2">serial port.</text>
<text x="250.2" y="72.5">GPIO28 is floating on the PCB v1,</text>
<text x="250.2" y="74.5">but strapped to GND on v2 to</text>
<text x="250.2" y="76.6">allow firmware to detected the</text>
<text x="250.2" y="78.6">PCB version.</text>
<text x="193" y="174.4">Tom Verbeure</text>
<text x="193" y="176.4">https://github.com/tomverbeure/parallel2usb/parallel2usb_v1</text>
<text x="188" y="190.4">Parallel2USB</text>
<text x="207" y="194.2">2022/12/31</text>
<text x="269.2" y="194.2">v1</text>
</g>
</svg>
